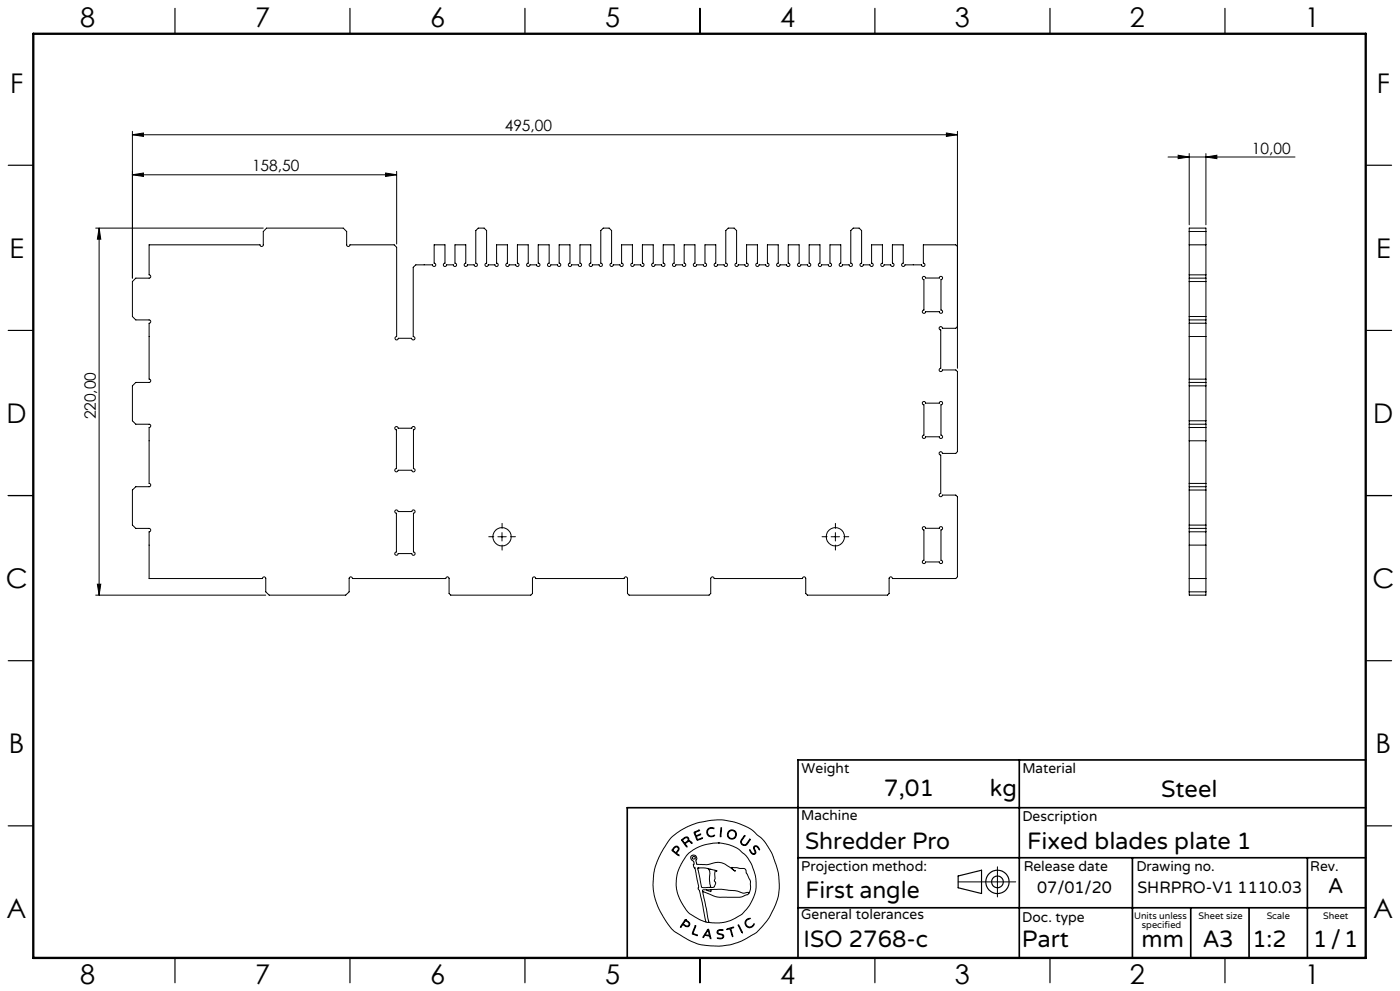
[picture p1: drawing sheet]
<svg xmlns="http://www.w3.org/2000/svg" width="420mm" height="297mm" viewBox="0 0 420 297" stroke-linecap="round" stroke-linejoin="round" font-family="sans-serif">
<g fill="none" stroke="#000" stroke-width=".3">
<path d="M39.7 39.4v44M283.9 39.9l3.3 .5-3.3 .5zM287.2 39.4v71M39.7 52.4l3.3-.5v1zM39.7 52.4h79.3M39.7 40.4l3.3-.5v1zM39.7 40.4h247.5M115.7 51.9l3.3 .5-3.3 .5zM119 51.4v21.7M350.4 47.1h38.1M353.4 46.5l3.4 .6-3.4 .5zM356.8 46v21.4"/>
<path d="M361.8 47.1l3.3-.6v1.1zM361.8 46v21.4M28.7 68.4h50.3M29.7 68.4v110M29.7 68.4l.5 3.3h-1zM44.7 73.4h33.3l.5 .5 .5-.5v-4l1-1h23l1 1v4a.49 .49 0 0 0 .5 .5 .49 .49 0 0 0 .5-.5h13.3l.7 .7v26.8h-.2a.5 .5 0 0 0-.1 .9 .5 .5 0 0 0 .8-.4h4v.2a.52 .52 0 0 0 .9 .1 .52 .52 0 0 0-.4-.8v-20.8l.7-.7h5l.1 .1a.5 .5 0 0 0 .9 .2 .5 .5 0 0 0-.5-.8v-5.5h3.3v5.5h-.2a.5 .5 0 0 0-.1 .9 .5 .5 0 0 0 .8-.4h2v.1a.5 .5 0 0 0 .9 .2 .5 .5 0 0 0-.4-.8v-5.5h3.2v5.5h-.1a.5 .5 0 0 0-.1 .9 .5 .5 0 0 0 .7-.4h2l.1 .1a.5 .5 0 0 0 .8 .2 .5 .5 0 0 0-.4-.8v-9.8l.8-.7h1.7l.8 .7v9.8h-.2a.5 .5 0 0 0-.1 .9 .5 .5 0 0 0 .8-.4h2v.1a.5 .5 0 0 0 .9 .2 .5 .5 0 0 0-.4-.8v-5.5h3.2v5.5h-.2a.5 .5 0 0 0 0 .9 .5 .5 0 0 0 .7-.4h2l.1 .1a.5 .5 0 0 0 .8 .2 .5 .5 0 0 0-.4-.8v-5.5h3.3v5.5h-.2a.51 .51 0 0 0-.1 .9 .51 .51 0 0 0 .8-.4h2v.1a.5 .5 0 0 0 .6 .4 .5 .5 0 0 0 .4-.6 .5 .5 0 0 0-.5-.4v-5.5h3.2v5.5h-.2a.5 .5 0 0 0 0 .9 .5 .5 0 0 0 .7-.4h2l.1 .1a.5 .5 0 0 0 .9 .2 .5 .5 0 0 0-.5-.8v-5.5h3.3v5.5h-.2a.5 .5 0 0 0-.1 .9 .5 .5 0 0 0 .8-.4h2v.1a.5 .5 0 0 0 .9 .2 .5 .5 0 0 0-.4-.8v-5.5h3.2v5.5h-.2a.5 .5 0 0 0 0 .9 .5 .5 0 0 0 .7-.4h2l.1 .1a.5 .5 0 0 0 .8 .2 .5 .5 0 0 0-.4-.8v-9.8l.8-.7h1.7l.8 .7v9.8h-.2a.5 .5 0 0 0-.1 .9 .5 .5 0 0 0 .8-.4h2v.1a.5 .5 0 0 0 .9 .2 .5 .5 0 0 0-.4-.8v-5.5h3.2v5.5h-.2a.5 .5 0 0 0-.1 .9 .5 .5 0 0 0 .8-.4h2l.1 .1a.5 .5 0 0 0 .8 .2 .5 .5 0 0 0-.4-.8v-5.5h3.3v5.5h-.2a.5 .5 0 0 0-.1 .9 .5 .5 0 0 0 .8-.4h2v.1a.5 .5 0 0 0 .6 .4 .5 .5 0 0 0 .4-.6 .5 .5 0 0 0-.5-.4v-5.5h3.2v5.5h-.2a.5 .5 0 0 0 0 .9 .5 .5 0 0 0 .7-.4h2l.1 .1a.5 .5 0 0 0 .9 .2 .5 .5 0 0 0-.5-.8v-5.5h3.3v5.5h-.2a.5 .5 0 0 0-.1 .9 .5 .5 0 0 0 .8-.4h2v.1a.5 .5 0 0 0 .9 .2 .5 .5 0 0 0-.4-.8v-5.5h3.2v5.5h-.2a.5 .5 0 0 0 0 .9 .5 .5 0 0 0 .7-.4h2l.1 .2a.5 .5 0 0 0 .9 .1 .5 .5 0 0 0-.5-.8v-9.8l.8-.7h1.7l.8 .7v9.8h-.2a.5 .5 0 0 0-.1 .9 .5 .5 0 0 0 .8-.4h2v.2a.5 .5 0 0 0 .9 .1 .5 .5 0 0 0-.4-.8v-5.5h3.2v5.5h-.2a.5 .5 0 0 0-.1 .9 .5 .5 0 0 0 .8-.4h2l.1 .1a.5 .5 0 0 0 .8 .2 .5 .5 0 0 0-.4-.8v-5.5h3.3v5.5h-.2a.51 .51 0 0 0-.1 .9 .51 .51 0 0 0 .8-.4h2v.2a.49 .49 0 0 0 .9 0 .49 .49 0 0 0-.4-.7v-5.5h3.2v5.5h-.2a.5 .5 0 0 0 0 .9 .5 .5 0 0 0 .7-.4h2l.1 .1a.5 .5 0 0 0 .9 .2 .5 .5 0 0 0-.5-.8v-5.5h3.3v5.5h-.2a.5 .5 0 0 0-.1 .9 .5 .5 0 0 0 .8-.4h2v.1a.5 .5 0 0 0 .9 .2 .5 .5 0 0 0-.4-.8v-5.5h3.2v5.5h-.1a.5 .5 0 0 0-.1 .9 .5 .5 0 0 0 .7-.4h2l.1 .1a.5 .5 0 0 0 .8 .2 .5 .5 0 0 0-.4-.8v-9.8l.8-.7h1.7l.8 .7v9.8h-.2a.5 .5 0 0 0-.1 .9 .5 .5 0 0 0 .8-.4h2v.1a.5 .5 0 0 0 .9 .2 .5 .5 0 0 0-.4-.8v-5.5h3.2v5.5h-.2a.5 .5 0 0 0-.1 .9 .5 .5 0 0 0 .8-.4h2l.1 .1a.5 .5 0 0 0 .8 .2 .5 .5 0 0 0-.4-.8v-5.5h3.3v5.5h-.2a.51 .51 0 0 0-.1 .9 .51 .51 0 0 0 .8-.4h5v.1a.5 .5 0 0 0 .9 .2 .5 .5 0 0 0-.4-.8v-5.5h9.7l.5 .5v24l-.5 .5h-4v-.2a.5 .5 0 0 0-.9-.1 .5 .5 0 0 0 .4 .8v11.5h-.2a.5 .5 0 0 0-.1 .9 .5 .5 0 0 0 .8-.4h4l.5 .5v24l-.5 .5h-4a.5 .5 0 0 0-.5-.5 .5 .5 0 0 0-.5 .5 .5 .5 0 0 0 .5 .5v11.5h-.2a.5 .5 0 0 0-.1 .9 .5 .5 0 0 0 .8-.4h4l.5 .5v24l-.5 .5h-19a.5 .5 0 0 0-.5-.5 .5 .5 0 0 0-.5 .5v4.5l-.5 .5h-24l-.5-.5v-4.5l-.5-.5-.5 .5h-26.5a.51 .51 0 0 0-.5-.5 .51 .51 0 0 0-.5 .5v4.5l-.5 .5h-24l-.5-.5v-4.5l-.5-.5-.5 .5h-26.5a.5 .5 0 0 0-.5-.5 .5 .5 0 0 0-.5 .5v4.5l-.5 .5h-24l-.5-.5v-4.5l-.5-.5-.5 .5h-28a.5 .5 0 0 0-.5-.5 .5 .5 0 0 0-.5 .5v4l-1 1h-22.9l-1.1-1v-4l-.5-.5-.5 .5h-34v-14l.4-.2 .1-.5-.5-.3h-4l-1-1v-10.5l1-1h4a.49 .49 0 0 0 .5-.5 .49 .49 0 0 0-.5-.5v-16.8l.4-.1 .1-.6-.5-.3h-4l-1-1v-10.5l1-1h4a.49 .49 0 0 0 .5-.5 .49 .49 0 0 0-.5-.5v-16.7l.4-.2 .1-.5-.5-.3h-4l-1-1v-10.5l1-1h4a.49 .49 0 0 0 .5-.5 .49 .49 0 0 0-.5-.5zM356.8 73.4h5M356.8 69.4h5M276.8 83l.6-.1 .3 .4h4.1a.49 .49 0 0 1 .5-.5 .49 .49 0 0 1 .5 .5 .49 .49 0 0 1-.5 .5v9.1a.5 .5 0 0 1 .5 .5 .5 .5 0 0 1-.5 .5 .5 .5 0 0 1-.5-.5h-4.1a.49 .49 0 0 1-.5 .5 .49 .49 0 0 1-.5-.5 .49 .49 0 0 1 .5-.5v-9.1l-.5-.3zM356.8 82.4v1M356.8 95.9v1M356.8 82.4v-14h5v14"/>
<path d="M356.8 83.4v12.5M356.8 96.9v16.7M356.8 95.9h5M356.8 83.4h5M356.8 84.4h5M356.8 94.9h5M356.8 82.4h5M356.8 96.9h5M361.8 82.4v1M361.8 95.9v1M361.8 83.4v12.5M361.8 96.9v16.7"/>
<path d="M356.8 100.9h5M356.8 113.6v1M356.8 114.6v12.5M356.8 114.6h5M356.8 115.6h5M356.8 113.6h5M361.8 113.6v1M361.8 114.6v12.5M118.5 128.1l.6-.3 .4 .5h4a.5 .5 0 0 1 .5-.5 .5 .5 0 0 1 .5 .5 .5 .5 0 0 1-.5 .5v11.6a.5 .5 0 0 1 .5 .5 .5 .5 0 0 1-.5 .5 .5 .5 0 0 1-.5-.5h-4a.5 .5 0 0 1-.5 .5 .5 .5 0 0 1-.5-.4 .5 .5 0 0 1 .4-.6v-11.6l-.4-.3zM276.8 120.5l.5-.2 .4 .5h4.1a.5 .5 0 0 1 .5-.5 .5 .5 0 0 1 .5 .5 .5 .5 0 0 1-.5 .5v9.1a.5 .5 0 0 1 .5 .5 .5 .5 0 0 1-.5 .5 .5 .5 0 0 1-.5-.5h-4.1a.5 .5 0 0 1-.5 .5 .5 .5 0 0 1-.5-.5 .5 .5 0 0 1 .5-.5v-9.1l-.4-.2zM356.8 127.1v1M356.8 132.1h5"/>
<path d="M356.8 128.1v16.8M356.8 127.1h5M356.8 126.1h5M356.8 128.1h5M361.8 127.1v1M361.8 128.1v16.8M118.5 153.1l.4-.3 .4 .2 .2 .3h4a.5 .5 0 0 1 .5-.5 .5 .5 0 0 1 .5 .5 .5 .5 0 0 1-.5 .5v11.6a.5 .5 0 0 1 .5 .5 .5 .5 0 0 1-.5 .5 .5 .5 0 0 1-.5-.5h-4a.5 .5 0 0 1-.5 .5 .5 .5 0 0 1-.5-.5 .5 .5 0 0 1 .4-.5v-11.6l-.3-.1zM150.6 159.6v2.5M250.6 159.6v2.5M276.8 158l.5-.2 .4 .5h4.1a.5 .5 0 0 1 .5-.5 .5 .5 0 0 1 .5 .5 .5 .5 0 0 1-.5 .5v9.1a.5 .5 0 0 1 .5 .5 .5 .5 0 0 1-.5 .5 .5 .5 0 0 1-.5-.5h-4.1a.49 .49 0 0 1-.5 .5 .49 .49 0 0 1-.5-.5 .49 .49 0 0 1 .5-.5v-9.1l-.4-.2zM356.8 158.4v1M356.8 144.9v1"/>
<path d="M356.8 159.4v19h5v-19M356.8 145.9v12.5M356.8 158.4h5M356.8 145.9h5M356.8 146.9h5M356.8 157.4h5M356.8 144.9h5M356.8 159.4h5M361.8 158.4v1M361.8 144.9v1M361.8 145.9v12.5M28.7 178.4h51"/>
<path d="M29.2 175.1h1l-.5 3.3zM149.4 160.9h2.5M249.3 160.9h2.5M356.8 163.4h5M356.8 173.4h5M356.8 177.4h5M201.3 251.1l2.8-2.2 4.5-2.1 4.8-1 3.2-.1 3.7 .7 3.3 1.2 2 1.1 2.8 2.4 1.5 1.8 1.8 3.2 1.8 5.3 .3 3.5-.2 3-.8 2.8-1.7 3.7-1.8 2.5a16.5 16.5 0 0 1-6.7 5l-3.3 1.2-2.9 .4h-3.4l-2.9-.4-3.7-1.5-3.8-2.3-1.1-.9-1.2-1.6-2.3-3.7-1.2-2.8-.6-2.2-.3-3.1 .3-3.5 .9-3.2 2-4zM202 254.1l.7-.5 .6 .1 .4 .6-.1 .6a.64 .64 0 0 0-.3 1.1l.4 .5-1.7-1.2a.52 .52 0 0 1-.4-.5 .52 .52 0 0 1 .4-.6zM202.4 254l.4-.2 .5 .1 .2 .5-.2 .4a.73 .73 0 0 1-.7 .6 .73 .73 0 0 1-.7-.7zM204.5 251.6l1.1-.7h.6l.4 .3 .1 .8 .6 .2 .3 .5-.8-.5-.6 .2a.61 .61 0 0 0-.6 .5 .61 .61 0 0 0 .5 .7l-.1 .3-1.5-2zM204.8 251.7l.8-.6h.6l.2 .6-.5 .6a.52 .52 0 0 1-.6 .3 .52 .52 0 0 1-.4-.5zM208.2 249.4l1.7-.6-1 .5a.57 .57 0 0 0-.2 .9 .57 .57 0 0 0 .9 0l.6-.2-.8 .5a.46 .46 0 0 0-.5 .4 .46 .46 0 0 0 .3 .5l.1 .2 1.5-.5-1.7 .7z"/>
<path d="M212.3 248.5l.8-.5 1 .2 .1 .2-.9-.2-.7 .3-.3 .5v.7l.1 .4 .6 .4 1.3-.2a.53 .53 0 0 1-.3 .5 .53 .53 0 0 1-.5 0l-.9-.2-.4-.4-.2-1zM215.5 252.6l2.7 .4 3 1.2 2.3 1.9 .9 1.2 1.3 2.2 1.1 3.8-.1 3.5-.8 2.5a11.7 11.7 0 0 1-8.9 7.2l-2.6 .1-1.7-.2M215.5 252.6l-4.1 .6-3.4 1.5-2.1 1.8-2.1 3.5-.5 1.4-.4 2 .1 3 .9 2.9 2 3.4a9.1 9.1 0 0 0 4 2.9l1.9 .8M215.5 252.6h.1M216.3 248.1h.2v.6l-.2 1.9-.2 .2zM223.3 250.5l.1-.1 .1 .2-1.1 1.6 .2 .7 .7 .3a3.3 3.3 0 0 0 1.7-1.7v.2l-1 1.5-.4 .2-.7-.1-.6-.5-.1-.6zM224.9 254.7l.7 .9 .5 .3 .4-.3-.4-1.4 .2-.6h.9l.7 1-.1 .1-.9-1-.5 .1-.1 .4 .5 1.4-.6 .5-.9-.5zM299.2 259.8v9M205.6 275.6l-1.4 2-.1 .2h.2a.69 .69 0 0 1 .6-.6 .69 .69 0 0 1 .8 .4l.9 .1 .3-.9-1.3-1.2M205.6 275.6h.1M205.6 275.9l-.3 .5M205.7 275.9l1 .9-.1 .6-.6 .1a.7 .7 0 0 1-.9-.9l.2-.2"/>
<path d="M205.7 275.9h.1M208.5 277.5l.2-.1v.2l-.5 1.4a.56 .56 0 0 0-.2 .7 .56 .56 0 0 0 .7 .3l.5 .4-1.6-.6zM209.3 260.2l2.3-.1 3.1 .8 .4 .3a.35 .35 0 0 0-.5-.2 .35 .35 0 0 0-.1 .5v1.8l-.2 .7 .4 .8-.4 1-.5 .2h-2.6a.85 .85 0 0 1-.8-.2 .85 .85 0 0 1-.1-.9zM209.4 260.1h.1M210.8 267.2l1.9 9.2M210.8 267.2l3.7 1.5 1.3 .2h6.3l2.1-.8 .4-.3M211.8 276.4h.9M211.9 266.7h-1.1v.5M212.1 260.2a2.12 2.12 0 0 1 .8 2.7v1.9l.3 .9-.3 .2M212.3 278.6l.1-.1a4.3 4.3 0 0 1 .9 2.6v.2h-.2a.74 .74 0 0 0-.8-.8l-.2-.1a.82 .82 0 0 0-1.1 .6l-.1-.3zM212.3 278.9l.4 .9a.4 .4 0 0 1-.1 .6 .4 .4 0 0 1-.6-.2l-.4-.1zM212.4 278.9h.1"/>
<path d="M212.7 276.4h.1M213 260.6h.1M213.3 266.6l3.2-.1 4.2 .4 2.3 .8 1.1-.2a.3 .3 0 0 1 .4-.1 .3 .3 0 0 1 .1 .4M213.3 266.6v.6l-1.4-.5M213.3 266.6l-1.4 .1M215.3 278.9l.6-.3 1 .1v.2h-1.4l-.2 .6 .3 .2 1.4 .5 .1 .5-.2 .4-.6 .3-1.1-.2h1.1l.6-.5-.3-.5-1.4-.5-.1-.4zM218 278.4l2.1-.5-.8 .4 .5 2.4-.8-2.3-.8 .2zM221.5 277.2l1.2 2.2v.2zM221.5 277.1h.1M224 275.6l.7-.4 .3 .1-.8 .4-.4 .6v.6l.5 .7 .9 .2 .9-.9a.41 .41 0 0 1 .1 .5 .41 .41 0 0 1-.4 .2l-1 .5-.9-.5-.4-1.1zM224.6 267.8l.5-1.4v-2.3l-1.7-3.8-3.9-.3 .3 .5 .8 .6h-.1l-3.1-2.2-1.7-.5-3.6 .7-3-.1-.3-.9 .3-.8-.3-.7-.6-.3-.7 .1-.3 .4v.4l1 1.1-.1 1.4 .4 .5 1.1 5.4-.2 .8 .4 .4 .3 1.1 1.7 8.5M287.4 264.3h17.3"/>
<circle cx="150.6" cy="160.9" r="2.75"/>
<circle cx="250.6" cy="160.9" r="2.75"/>
<circle cx="208.1" cy="257.1" r=".44"/>
<circle cx="219.5" cy="250.1" r="1.17"/>
<circle cx="219.6" cy="250.1" r="1.38"/>
</g>
<g fill="none" stroke="#000" stroke-width=".35">
<path d="M52.5 2.5v7.5M105 2.5v7.5M157.5 2.5v7.5M210 2.5v7.5M262.5 2.5v7.5M315 2.5v7.5M367.5 2.5v7.5M2.5 49.5h7.5M410 49.5h7.5M2.5 99h7.5M410 99h7.5M2.5 148.5h7.5"/>
<path d="M410 148.5h7.5M2.5 198h7.5M410 198h7.5M2.5 247.5h7.5M410 247.5h7.5M287.4 262.5l7.1-1.7v7l-7.1-1.7zM52.5 287v7.5M105 287v7.5M157.5 287v7.5M210 287v7.5M262.5 287v7.5M315 287v7.5"/>
<path d="M367.5 287v7.5"/>
<circle cx="299.2" cy="264.3" r="3.5"/>
<circle cx="299.2" cy="264.3" r="1.75"/>
</g>
<path d="M150.6 158.4v-1.5M250.6 158.4v-1.5M148.1 160.9h-1.5M150.6 163.4v1.5M153.1 160.9h1.5M248.1 160.9h-1.5M250.6 163.4v1.5M253.1 160.9h1.5" fill="none" stroke="#000" stroke-width=".3" stroke-dasharray="15.2 1.3 1.3 1.3"/>
<path d="M305.8 227.7v59.2M409.7 227.7h-170.3v59.2M239.4 257.1h170.3M339.7 257.1v29.9M392.2 257.1v29.8M409.7 242.1h-221.5v45M239.4 272.1h170.3M357.2 272.1v14.8M374.7 272.1v14.8" fill="none" stroke="#000" stroke-width=".5"/>
<path d="M10 10.1h399.7v277h-399.7z" fill="none" stroke="#000" stroke-width=".7"/>
<g fill="#000">
<path d="M39.7 40.4l3.3-.5v1zM283.9 39.9l3.3 .5-3.3 .5z"/>
<path d="M115.7 51.9l3.3 .5-3.3 .5zM39.7 52.4l3.3-.5v1z"/>
<path d="M353.4 46.5l3.4 .6-3.4 .5zM361.8 47.1l3.3-.6v1.1z"/>
<path d="M29.7 68.4l.5 3.3h-1zM29.2 175.1h1l-.5 3.3z"/>
</g>
<g font-size="8.1">
<text x="24" y="8">8</text>
<text x="76.5" y="8">7</text>
<text x="129" y="8">6</text>
<text x="181.5" y="8">5</text>
<text x="234" y="8">4</text>
<text x="286.5" y="8">3</text>
<text x="339" y="8">2</text>
<text x="391.5" y="8">1</text>
<text x="3" y="27.7">F</text>
<text x="413" y="27.7">F</text>
<text x="2.8" y="77.2">E</text>
<text x="412.8" y="77.2">E</text>
<text x="2" y="126.7">D</text>
<text x="412" y="126.7">D</text>
<text x="1.7" y="176.2">C</text>
<text x="411.7" y="176.2">C</text>
<text x="2.7" y="225.7">B</text>
<text x="412.7" y="225.7">B</text>
<text x="2" y="275.2">A</text>
<text x="412" y="275.2">A</text>
<text x="24" y="295">8</text>
<text x="76.5" y="295">7</text>
<text x="129" y="295">6</text>
<text x="181.5" y="295">5</text>
<text x="234" y="295">4</text>
<text x="286.5" y="295">3</text>
<text x="339" y="295">2</text>
<text x="391.5" y="295">1</text>
</g>
<g font-size="7.1">
<text x="265.2" y="238.5">7,01</text>
<text x="297" y="238.5">kg</text>
<text x="348.3" y="239">Steel</text>
<text x="241.5" y="254.4">Shredder Pro</text>
<text x="308.1" y="254.4">Fixed blades plate 1</text>
<text x="241.6" y="269.2">First angle</text>
<text x="241.1" y="283.7">ISO 2768-c</text>
<text x="306.6" y="283.9">Part</text>
<text x="342.5" y="283.9">mm</text>
<text x="360.9" y="283.8">A3</text>
<text x="375.7" y="283.9">1:2</text>
<text x="393.9" y="283.9">1/1</text>
</g>
<text font-size="6.3" x="398.5" y="267.7">A</text>
<g font-size="4.9">
<text x="311.2" y="267.6">07/01/20</text>
<text x="341.2" y="267.6">SHRPRO-V1 1110.03</text>
</g>
<g font-size="4.7">
<text x="151.4" y="39.3">495,00</text>
<text x="375.6" y="46">10,00</text>
<text x="75.6" y="51.3">158,50</text>
<text x="28.7" y="125.7" transform="rotate(-90 28.7 125.7)">220,00</text>
</g>
<g font-size="4.2">
<text x="240.5" y="231.7">Weight</text>
<text x="306.7" y="231.7">Material</text>
<text x="240.4" y="245.9">Machine</text>
<text x="306.7" y="246.1">Description</text>
<text x="240.4" y="261.1">Projection method:</text>
<text x="307.1" y="261">Release date</text>
<text x="340.9" y="261">Drawing no.</text>
<text x="393.1" y="261">Rev.</text>
<text x="240.4" y="275.6">General tolerances</text>
<text x="306.7" y="276.2">Doc. type</text>
</g>
<g font-size="2.8">
<text x="340.2" y="275.3">Units unless</text>
<text x="359.6" y="275.3">Sheet size</text>
<text x="380" y="275.3">Scale</text>
<text x="396.9" y="275.3">Sheet</text>
<text x="342.6" y="278.2">specified</text>
</g>
</svg>
